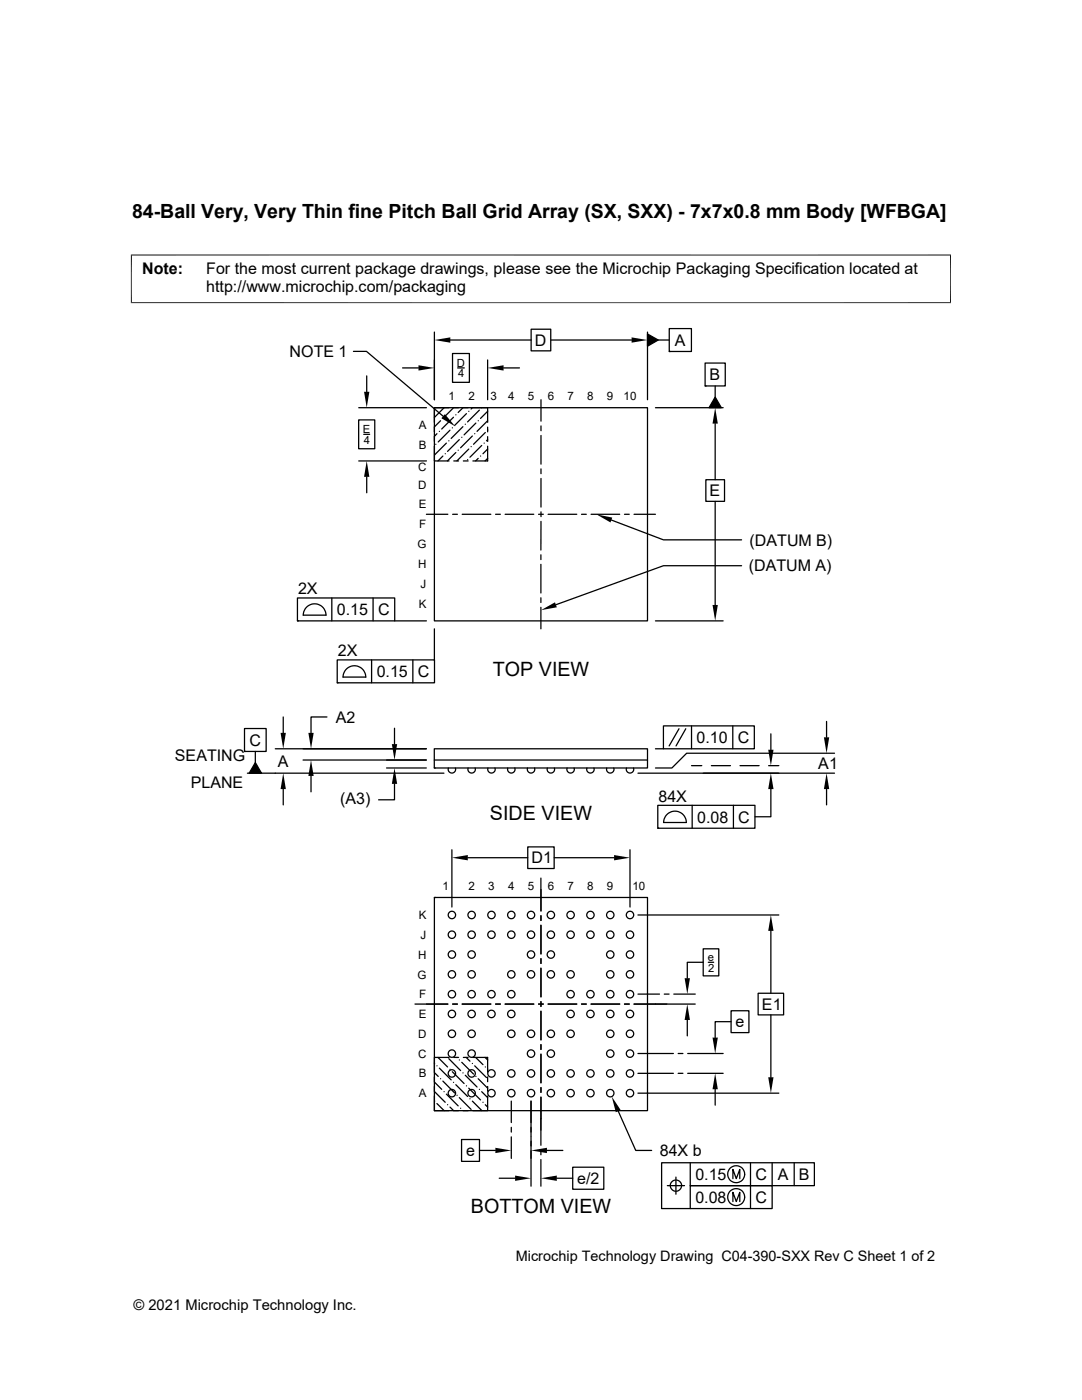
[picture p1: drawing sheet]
<svg xmlns="http://www.w3.org/2000/svg" width="216mm" height="279mm" viewBox="0 0 216 279" stroke-linecap="round" stroke-linejoin="round" font-family="sans-serif">
<g fill="none" stroke="#000" stroke-width=".25">
<path d="M70.5 70.1h2.6M73.2 70.2l15.2 12.9M73.2 75v3.2M80.3 73.4h3.2M86.7 66.3v13.5M89.9 67.9h16.1M90.3 70.5h3.4v5.8h-3.4zM91.3 73.4h1.3M97.3 71.8v8M100.5 73.4h3.2M106 65.7h3.9v4.3h-3.9zM107.9 79.8v4.3"/>
<path d="M109.9 67.9h16.1M129.2 66.7l2.1 1.2-2.1 1.2zM129.2 66.3v13.5M131.3 67.9h2.2M133.5 65.6h4.5v4.5h-4.5zM133.5 70.1h.1M140.7 72.5h4v4.5h-4zM140.7 77h.1M142.7 79.2l1.2 2.2h-2.4zM142.7 77v2.2M71.6 83.8h3.2v5.8h-3.2zM71.6 81.4h13.5"/>
<path d="M71.6 92h13.5M72.6 86.7h1.2M73.2 95.2v3.1M86.7 81.4h42.5v42.5h-42.5zM86.7 81.4h.1M86.7 89v3h2.9M86.7 85.2v1M86.7 87.1v1M87 88.7h.1M87.2 86.6l-.5 .5M87.7 86.1h.1M87.9 84l-1.2 1.2"/>
<path d="M88.4 83.5h.1M88.4 91l-1 1M88.6 81.4l-1.9 1.9M88.8 90.6h.1M89.1 88.4l-2.4 2.4M89.6 88h.1M89.6 81.4h-2.9v2.9M89.8 85.9l-2.4 2.3M90.3 85.4h.1M90.5 83.3l-2.4 2.3M90.5 81.4l-1.7 1.6M90.6 81.4h.9"/>
<path d="M90.6 92h.9M91 82.8h.1M91 90.3l-1.7 1.7M91.4 89.9h.1M91.7 87.7l-2.4 2.4M92.1 87.3h.1M92.4 85.2l-2.4 2.3M92.4 81.4l-1 .9M92.5 81.4h.9M92.5 92h.9M92.8 84.7h.1M93.1 82.6l-2.4 2.3"/>
<path d="M93.3 91.7h.1M93.5 82.1h.1M93.5 89.6l-2.3 2.4M94 89.1h.1M94.3 87l-2.4 2.4M94.3 81.4l-.3 .2M94.4 81.4h2.9v2.9M94.7 86.6h.1M95 84.4l-2.4 2.4M95.4 84h.1M95.4 91.5l-.5 .5M95.7 81.9l-2.4 2.3"/>
<path d="M95.9 91h.1M96.1 81.4h.1M96.1 88.9l-2.3 2.3M96.6 88.4h.1M96.8 86.3l-2.3 2.4M97.3 82.1l-1.4 1.4M97.3 84l-2.1 2.1M97.3 85.9h.1M97.3 87.7l-.2 .3M97.3 89.6l-.9 1M97.3 91.5l-.5 .5M97.3 85.2v1"/>
<path d="M97.3 87.1v1M97.3 89v3h-2.9M107.9 85v1M107.9 86.9v5.7M107.9 93.6v.9M107.9 95.5v5.7M130.8 81.4h13.5M140.8 95.7h3.8v4.4h-3.8zM142.7 84.5v11.2M59.4 119.3h19.4v4.6h-19.4zM66.2 119.3v4.6M74.4 119.3v4.6"/>
<path d="M85.1 102.6h4.3M90.3 102.6h1M92.2 102.6h5.7M98.9 102.6h.9M100.8 102.6h5.7M107.5 102.6h.9M107.9 110.7v1M107.9 112.6v5.7M107.9 119.3v.9M107.9 102.2v.9M107.9 104.1v5.7M109.4 102.6h5.7"/>
<path d="M116 102.6h1M117.9 102.6h5.8M122 103.8l10.4 3.9h15.6M124.6 102.6h1M126.5 102.6h4.3M142.7 100.1v20.6M148 112.9h-15.6l-21.5 7.8M59.4 123.9h.1M61.3 121.1a2.27 2.27 0 0 1 2.4-.4 2.27 2.27 0 0 1 1.3 2.1h-4.5l.2-1zM67.3 131.7h19.4v4.6h-19.4zM67.3 136.3h.1M69.2 133.4a2.27 2.27 0 0 1 2.5-.3 2.27 2.27 0 0 1 1.3 2h-4.5l.2-.9z"/>
<path d="M74.1 131.7v4.6M78.7 123.9h6.4M82.4 131.7v4.6M86.7 125.5v6.2M107.9 121.2v4.3M130.8 123.9h13.5M48.8 145.4h4.3v4.6h-4.3zM48.8 150h.1M50.9 150v2.2M50.9 152.2l1.3 2.1h-2.5zM54.9 149.4h30.2M56.5 143.1v3.2"/>
<path d="M56.5 157.5v3.1M60.5 151.7h24.6M62.1 154.9v3.1M65.2 143.1h-3.1v3.2M77.1 153.3h8M78.7 156.4v3.2h-3.2M78.7 145.3v3.2M86.7 149.4h42.5v3.9h-42.5zM86.7 153.3h.1M86.7 151.7h42.5M88.6 154.3h-39.2M89.5 153.3a.75 .75 0 0 0 .7 1 .75 .75 0 0 0 .7-1"/>
<path d="M93.4 153.3a.75 .75 0 0 0 .7 1 .75 .75 0 0 0 .7-1M97.4 153.3a.75 .75 0 0 0 .7 1 .75 .75 0 0 0 .7-1M101.3 153.3a.75 .75 0 0 0 .7 1 .75 .75 0 0 0 .7-1M105.3 153.3a.75 .75 0 0 0 .7 1 .75 .75 0 0 0 .7-1M109.2 153.3a.75 .75 0 0 0 .7 1 .75 .75 0 0 0 .7-1M113.2 153.3a.75 .75 0 0 0 .7 1 .75 .75 0 0 0 .7-1M117.1 153.3a.75 .75 0 0 0 .7 1 .75 .75 0 0 0 .7-1M121.1 153.3a.75 .75 0 0 0 .7 1 .75 .75 0 0 0 .7-1M125 153.3a.75 .75 0 0 0 .7 1 .75 .75 0 0 0 .7-1M127.3 154.3h39.2M130.8 149.4h1.6M132.4 144.9h18.1v4.5h-18.1z"/>
<path d="M135.5 145.4l-2 3.5M136.8 145.4l-1.9 3.5M138 152.8h2M138 144.9v4.5M141.9 152.8h3.9M146.2 144.9v4.5M147.7 152.8h3.8M153.4 152.8h2M153.8 157.5v5.5h-3.2M153.8 146.5v3.1M164.9 144v3.2M164.9 157.5v3.1"/>
<path d="M166.5 150.3h-29.5l-2.9 3h-3.3M86.7 179.1h42.5v42.6h-42.5zM86.7 179.1h.1M90.2 169.6v11.4M93.3 171.2h12M105.3 169h5.3v4.3h-5.3zM107.9 175.2v6.6M110.6 171.2h11.9M125.7 169.6v11.4M131.3 160.7h19.3v4.6h-19.3zM131.3 165.3h.1M132.4 164.1h4.6"/>
<path d="M132.4 164.1a2.26 2.26 0 0 1 2.3-2.2 2.26 2.26 0 0 1 2.2 2.2M138.1 160.7v4.6M146.3 160.7v4.6M107.9 182.8v.9M107.9 184.7v5.7M107.9 191.3v1M107.9 193.2v5.7M107.9 199.9v1M127.3 182.6h28.1M127.3 198.4h4.3M132.5 198.4h1M134.5 198.4h4.2"/>
<path d="M140.3 189.4h3.1v5.4h-3.1zM140.3 192h-3.2v3.2M141.3 192h1.1M151.3 198.2h5.1v4.3h-5.1zM153.8 185.8v12.4M82.8 200.4h6.6M86.7 218.7v3h2.9M86.7 214.9v1M86.7 216.8v1M86.7 212.2h.1M86.7 214.1l.7 .7M86.7 215.9l1.4 1.5"/>
<path d="M86.7 217.8l2.1 2.2M86.7 219.8h.1M87.2 212.7h.1M87.4 211l1.9 1.9M87.7 213.2l2.3 2.3M87.9 215.3h.1M88.4 215.8l2.3 2.3M88.6 217.9h.1M89.1 218.4l2.3 2.3M89.6 211.3l2.3 2.4M89.6 211h-2.9v3M89.8 213.4h.1"/>
<path d="M90.3 213.9l2.3 2.3M90.3 200.4h1M90.5 216h.1M90.6 211h.9M91 216.5l2.3 2.3M91.2 211v.1M91.2 218.6h.1M91.7 211.5h.1M91.7 219.1l2.3 2.3M92.1 212l2.4 2.4M92.2 200.4h5.7M92.4 214.1h.1"/>
<path d="M92.5 211h.9M92.8 214.6l2.4 2.3M93 211l.8 .8M93.1 216.7h.1M93.5 217.2l2.4 2.3M93.8 219.3h.1M94.3 212.2h.1M94.3 219.8l1.9 1.9M94.4 211h2.9v3M94.7 212.7l2.4 2.4M94.9 211l1.5 1.5M95 214.8h.1"/>
<path d="M95.4 215.3l1.9 1.9M95.7 217.4h.1M96.1 217.9l1.2 1.2M96.4 220h.1M96.8 211l.5 .5M96.8 212.9h.1M97.3 218.7v3h-2.9M97.3 214.9v1M97.3 216.8v1M97.3 213.4h.1M98.9 200.4h.9M100.8 200.4h5.7"/>
<path d="M102 219.8v4.2M106 219.8v7M107.5 200.4h.9M107.9 201.8v5.7M107.9 208.5v.9M107.9 210.4v5.7M107.9 217v1M107.9 218.9v9.7M109.4 200.4h5.7M116 200.4h1M117.9 200.4h5.8M124.6 200.4h1"/>
<path d="M127.3 210.2h7.1M127.3 218.2h28.1M127.3 214.2h7.1M135.3 210.2h1M135.3 214.2h1M137.1 203.6v3.1M137.2 210.2h7.1M137.2 214.2h7.1M138.7 200.4h-12.2M142.7 217.4v3.2M145.9 203.9h-3.2v3.2M145.9 201.7h3.5v4.4h-3.5z"/>
<path d="M153.8 202.5v12.5M86.7 221.6v.1M87.2 220.2l1.4 1.5M89.3 220.5h.1M89.8 220.9l.7 .8M90.6 221.7h.9M91.9 221.2h.1M92.1 227.4h3.6v4.4h-3.6zM92.4 221.6v.1M92.5 221.7h.9M95.7 229.6h3.1M96.8 220.5l.5 .4"/>
<path d="M99.6 235.1h3.2M102 225v.9M102 226.9v4.3M106 226.9v9.8M107.9 229.5v1M107.9 231.4v5.3M109.1 229.6h3.2M111.1 235.1h3.2M114.3 232.9h6.2v4.4h-6.2zM123.4 221.7l3.5 7.9h3.1M133.2 236.6h3.4M134.9 234.9v3.4"/>
<path d="M136 236.6a1.13 1.13 0 0 1-1.6 1 1.13 1.13 0 0 1-.3-1.9 1.13 1.13 0 0 1 1.8 .5l.1 .4M137.7 232.1v4.5h16.4v4.6h-22.1v-9.1h30.5v4.5h-24.8v4.6M146.2 235.2v-1.8l.7 1.8 .7-1.8v1.8M146.2 239.8v-1.8l.7 1.8 .7-1.8v1.8M149.8 232.1v9.1M154.1 232.1v4.5M158.5 232.1v4.5"/>
<circle cx="90.2" cy="190.5" r=".74"/>
<circle cx="90.2" cy="194.5" r=".74"/>
<circle cx="90.2" cy="198.4" r=".74"/>
<circle cx="90.2" cy="182.6" r=".74"/>
<circle cx="90.2" cy="186.5" r=".74"/>
<circle cx="94.1" cy="182.6" r=".74"/>
<circle cx="94.1" cy="194.5" r=".74"/>
<circle cx="94.1" cy="190.5" r=".74"/>
<circle cx="94.1" cy="198.4" r=".74"/>
<circle cx="94.1" cy="186.5" r=".74"/>
<circle cx="98.1" cy="198.4" r=".74"/>
<circle cx="98.1" cy="186.5" r=".74"/>
<circle cx="98.1" cy="182.6" r=".74"/>
<circle cx="102" cy="182.6" r=".74"/>
<circle cx="102" cy="186.5" r=".74"/>
<circle cx="102" cy="198.4" r=".74"/>
<circle cx="102" cy="194.5" r=".74"/>
<circle cx="106" cy="194.5" r=".74"/>
<circle cx="106" cy="186.5" r=".74"/>
<circle cx="106" cy="182.6" r=".74"/>
<circle cx="106" cy="190.5" r=".74"/>
<circle cx="109.9" cy="194.5" r=".74"/>
<circle cx="109.9" cy="182.6" r=".74"/>
<circle cx="109.9" cy="190.5" r=".74"/>
<circle cx="109.9" cy="186.5" r=".74"/>
<circle cx="113.9" cy="198.4" r=".74"/>
<circle cx="113.9" cy="194.5" r=".74"/>
<circle cx="113.9" cy="186.5" r=".74"/>
<circle cx="113.9" cy="182.6" r=".74"/>
<circle cx="117.8" cy="182.6" r=".74"/>
<circle cx="117.8" cy="198.4" r=".74"/>
<circle cx="117.8" cy="186.5" r=".74"/>
<circle cx="121.8" cy="198.4" r=".74"/>
<circle cx="121.8" cy="194.5" r=".74"/>
<circle cx="121.8" cy="186.5" r=".74"/>
<circle cx="121.8" cy="182.6" r=".74"/>
<circle cx="121.8" cy="190.5" r=".74"/>
<circle cx="125.7" cy="194.5" r=".74"/>
<circle cx="125.7" cy="186.5" r=".74"/>
<circle cx="125.7" cy="190.5" r=".74"/>
<circle cx="125.7" cy="182.6" r=".74"/>
<circle cx="125.7" cy="198.4" r=".74"/>
<circle cx="90.2" cy="214.2" r=".74"/>
<circle cx="90.2" cy="206.3" r=".74"/>
<circle cx="90.2" cy="210.3" r=".74"/>
<circle cx="90.2" cy="218.2" r=".74"/>
<circle cx="90.2" cy="202.4" r=".74"/>
<circle cx="94.1" cy="214.2" r=".74"/>
<circle cx="94.1" cy="206.3" r=".74"/>
<circle cx="94.1" cy="202.4" r=".74"/>
<circle cx="94.1" cy="218.2" r=".74"/>
<circle cx="94.1" cy="210.3" r=".74"/>
<circle cx="98.1" cy="214.2" r=".74"/>
<circle cx="98.1" cy="218.2" r=".74"/>
<circle cx="98.1" cy="202.4" r=".74"/>
<circle cx="102" cy="214.2" r=".74"/>
<circle cx="102" cy="218.2" r=".74"/>
<circle cx="102" cy="206.3" r=".74"/>
<circle cx="102" cy="202.4" r=".74"/>
<circle cx="106" cy="214.2" r=".74"/>
<circle cx="106" cy="218.2" r=".74"/>
<circle cx="106" cy="206.3" r=".74"/>
<circle cx="106" cy="210.3" r=".74"/>
<circle cx="109.9" cy="218.2" r=".74"/>
<circle cx="109.9" cy="214.2" r=".74"/>
<circle cx="109.9" cy="210.3" r=".74"/>
<circle cx="109.9" cy="206.3" r=".74"/>
<circle cx="113.9" cy="214.2" r=".74"/>
<circle cx="113.9" cy="218.2" r=".74"/>
<circle cx="113.9" cy="206.3" r=".74"/>
<circle cx="113.9" cy="202.4" r=".74"/>
<circle cx="117.8" cy="214.2" r=".74"/>
<circle cx="117.8" cy="202.4" r=".74"/>
<circle cx="117.8" cy="218.2" r=".74"/>
<circle cx="121.8" cy="214.2" r=".74"/>
<circle cx="121.8" cy="218.2" r=".74"/>
<circle cx="121.8" cy="210.3" r=".74"/>
<circle cx="121.8" cy="206.3" r=".74"/>
<circle cx="121.8" cy="202.4" r=".74"/>
<circle cx="125.7" cy="214.2" r=".74"/>
<circle cx="125.7" cy="218.2" r=".74"/>
<circle cx="125.7" cy="210.3" r=".74"/>
<circle cx="125.7" cy="206.3" r=".74"/>
<circle cx="125.7" cy="202.4" r=".74"/>
<circle cx="146.9" cy="234.3" r="1.69"/>
<circle cx="146.9" cy="238.9" r="1.69"/>
</g>
<g fill="#000">
<path d="M72.6 78.2h1.1l-.5 3.2zM83.5 72.9l3.2 .5-3.2 .6zM86.7 67.9l3.2-.6v1.1zM97.3 73.4l3.2-.5v1.1zM126 67.3l3.2 .6-3.2 .5zM129.2 66.7l2.1 1.2-2.1 1.2zM73.2 92l.5 3.2h-1.1zM88.8 82.7l2 2.4-2.7-1.6zM142.7 81.4l.5 3.1h-1zM142.7 79.2l1.2 2.2h-2.4zM119 102.7l3.2 .6-.4 1zM108 121.8l2.7-1.6 .4 1z"/>
<path d="M142.2 120.7h1l-.5 3.2zM50.9 152.2l1.3 2.1h-2.5zM56.5 154.3l.5 3.2h-1zM56 146.3h1l-.5 3.1zM62.1 151.7l.5 3.2h-1.1zM61.5 146.3h1.1l-.5 3.1zM78.2 148.5h1l-.5 3.2zM78.7 153.3l.5 3.1h-1zM153.3 149.6h1l-.5 3.2zM153.8 154.3l.5 3.2h-1zM164.9 154.3l.6 3.2h-1.1zM164.4 147.2h1.1l-.6 3.1z"/>
<path d="M90.2 171.2l3.1-.6v1.1zM122.5 170.6l3.2 .6-3.2 .5zM136.6 195.2h1.1l-.6 3.2zM153.8 182.6l.5 3.2h-1zM137.1 200.4l.6 3.2h-1.1zM142.7 214.2l.5 3.2h-1zM142.2 207.1h1l-.5 3.1zM153.3 215h1l-.5 3.2zM98.8 229.1l3.2 .5-3.2 .5zM102.8 234.6l3.2 .5-3.2 .6zM106 229.6l3.1-.5v1zM107.9 235.1l3.2-.5v1.1z"/>
<path d="M122.1 218.8l1.7 2.7-.9 .5z"/>
</g>
<path d="M26.1 50.9h163.7M26.2 50.8v9.7M189.7 50.8v9.7M26.1 60.4h163.7" fill="none" stroke="#000" stroke-width=".2"/>
<g font-size="3.9">
<text x="26.4" y="43.5">84-Ball Very, Very Thin fine Pitch Ball Grid Array (SX, SXX) - 7x7x0.8 mm Body [WFBGA]</text>
<text x="98.3" y="134.8">TOP VIEW</text>
<text x="97.8" y="163.6">SIDE VIEW</text>
<text x="93.9" y="242.1">BOTTOM VIEW</text>
</g>
<g font-size="3.2">
<text x="28.4" y="54.7">Note:</text>
<text x="41.1" y="58.3">http://www.microchip.com/packaging</text>
<text x="41.1" y="54.7">For the most current package drawings, please see the Microchip Packaging Specification located at</text>
<text x="57.8" y="71.3">NOTE 1</text>
<text x="106.7" y="69">D</text>
<text x="134.7" y="69">A</text>
<text x="141.6" y="75.9">B</text>
<text x="141.6" y="99">E</text>
<text x="149.4" y="114">(DATUM A)</text>
<text x="149.6" y="108.9">(DATUM B)</text>
<text x="59.5" y="118.5">2X</text>
<text x="67.2" y="122.7">0.15</text>
<text x="75.4" y="122.8">C</text>
<text x="67.4" y="130.9">2X</text>
<text x="75.2" y="135.1">0.15</text>
<text x="83.4" y="135.1">C</text>
<text x="49.8" y="148.8">C</text>
<text x="67" y="144.2">A2</text>
<text x="139" y="148.3">0.10</text>
<text x="147.2" y="148.3">C</text>
<text x="34.9" y="151.8">SEATING</text>
<text x="55.4" y="153">A</text>
<text x="163.3" y="153.5">A1</text>
<text x="38.1" y="157.3">PLANE</text>
<text x="67.9" y="160.4">(A3)</text>
<text x="131.4" y="160">84X</text>
<text x="139.1" y="164.1">0.08</text>
<text x="147.3" y="164.1">C</text>
<text x="106.1" y="172.3">D1</text>
<text x="152" y="201.5">E1</text>
<text x="146.8" y="205">e</text>
<text x="93" y="230.7">e</text>
<text x="131.7" y="230.7">84X b</text>
<text x="115.2" y="236.3">e/2</text>
<text x="138.7" y="235.5">0.15</text>
<text x="150.7" y="235.5">C</text>
<text x="155.2" y="235.5">A</text>
<text x="159.4" y="235.5">B</text>
<text x="138.7" y="240.1">0.08</text>
<text x="150.7" y="240.1">C</text>
</g>
<g font-size="2.9">
<text x="102.9" y="251.7">Microchip Technology Drawing C04-390-SXX Rev C Sheet 1 of 2</text>
<text x="26.6" y="261.3">© 2021 Microchip Technology Inc.</text>
</g>
<g font-size="2.3">
<text x="89.5" y="79.8">1</text>
<text x="93.5" y="79.8">2</text>
<text x="97.9" y="79.8">3</text>
<text x="101.4" y="79.8">4</text>
<text x="105.3" y="79.8">5</text>
<text x="109.3" y="79.8">6</text>
<text x="113.2" y="79.8">7</text>
<text x="117.2" y="79.8">8</text>
<text x="121.1" y="79.8">9</text>
<text x="124.4" y="79.8">10</text>
<text x="83.5" y="85.7">A</text>
<text x="83.5" y="89.6">B</text>
<text x="83.4" y="94.1">C</text>
<text x="83.4" y="97.5">D</text>
<text x="83.5" y="101.5">E</text>
<text x="83.7" y="105.4">F</text>
<text x="83.3" y="109.4">G</text>
<text x="83.4" y="113.3">H</text>
<text x="83.9" y="117.3">J</text>
<text x="83.5" y="121.2">K</text>
<text x="88.3" y="177.5">1</text>
<text x="93.5" y="177.5">2</text>
<text x="97.4" y="177.5">3</text>
<text x="101.4" y="177.5">4</text>
<text x="105.3" y="177.5">5</text>
<text x="109.3" y="177.5">6</text>
<text x="113.2" y="177.5">7</text>
<text x="117.2" y="177.5">8</text>
<text x="121.1" y="177.5">9</text>
<text x="126.2" y="177.5">10</text>
<text x="83.5" y="183.4">K</text>
<text x="83.4" y="191.3">H</text>
<text x="83.9" y="187.4">J</text>
<text x="83.3" y="195.3">G</text>
<text x="83.5" y="203.2">E</text>
<text x="83.7" y="199.2">F</text>
<text x="83.4" y="207.1">D</text>
<text x="83.4" y="211.1">C</text>
<text x="83.5" y="215">B</text>
<text x="83.5" y="219">A</text>
</g>
<g font-size="2.2">
<text x="91.1" y="73.2">D</text>
<text x="91.4" y="75.3">4</text>
<text x="72.4" y="86.4">E</text>
<text x="72.6" y="88.5">4</text>
<text x="141.3" y="191.8">e</text>
<text x="141.3" y="193.9">2</text>
</g>
</svg>
